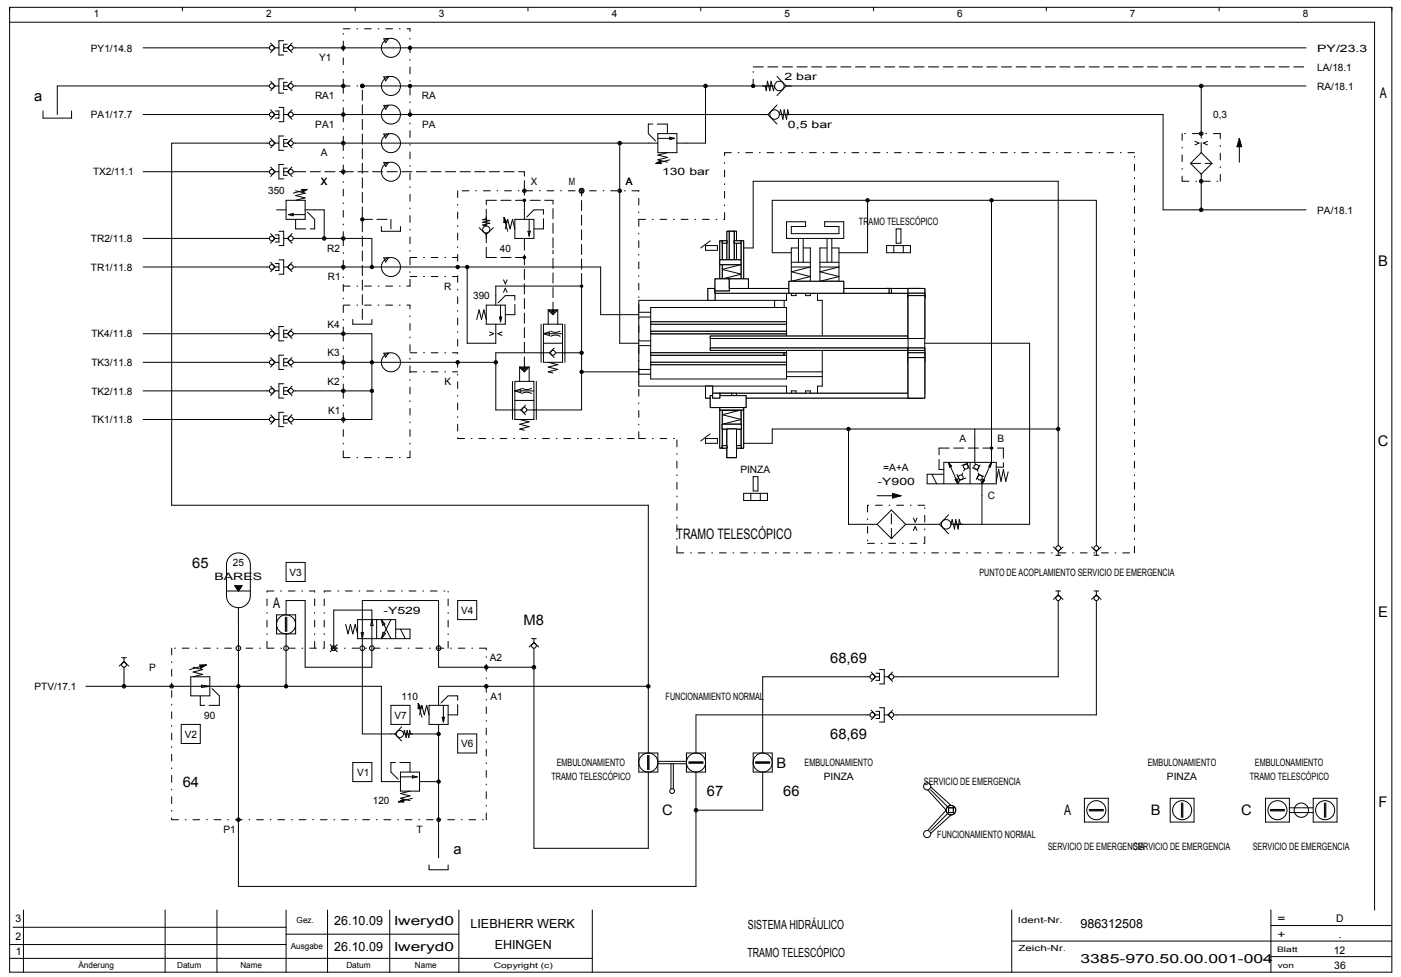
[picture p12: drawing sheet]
<svg xmlns="http://www.w3.org/2000/svg" width="582mm" height="406mm" viewBox="0 0 582 406" stroke-linecap="round" stroke-linejoin="round" font-family="sans-serif">
<g fill="none" stroke="#000" stroke-width=".42">
<path d="M326.7 92.2h8v1.9h-6v3h19.8v-3h-5.9v-1.9h7.9v6.9h-23.8zM331.7 99.1v9.9M333.7 99.1v9.9M343.6 99.1v9.9M345.5 99.1v9.9M295.1 100.1l-4 2.9M300 110h7.9l-7.9 2 7.9 1.9-7.9 2M300 108h7.9M303 100.1h-3v15.8M303 108v-11.9h2v11.9M305 100.1h2.9v15.8h-7.9M328.7 111h7.9l-7.9 1.9 7.9 2-7.9 2"/>
<path d="M328.7 109h7.9M331.7 103h-3v13.9M333.7 103h2.9v13.9h-7.9M340.6 111h7.9l-7.9 1.9 7.9 2-7.9 2M340.6 109h7.9M343.6 103h-3v13.9M345.5 103h3v13.9h-7.9M368.3 119.9h2M377.2 119.9v43.5M384.2 119.9v43.5M265.4 131.8h4.9M265.4 129.8h4.9"/>
<path d="M270.3 138.7h56.4M270.3 137.7h56.4M321.8 124.8v3M325.7 124.8v3M326.7 121.9v2.9h-61.3v35.7h61.3v2.9M326.7 139.7v-11.9h-56.4v29.7h56.4v-5.9M328.7 121.9v.9h2v-.9M334.7 121.9v.9h1.9v-.9M339.6 121.9v2.9h2v14.9M368.3 121.9h13.9M265.4 155.5h4.9M265.4 153.5h4.9"/>
<path d="M265.4 143.6h4.9M265.4 141.7h4.9M270.3 147.6h56.4M270.3 146.6h56.4M295.1 140.7v3.9M325.7 146.6v1M326.7 145.6v5M326.7 156.5h14.9M326.7 154.5h14.9M341.6 145.6v14.9h-2v2.9M293.1 164.4l14.8 1M297 163.4h8.9"/>
<path d="M300 178.3h7.9M302 178.3v11.9h3.9v-11.9M303 178.3v11.9M305 178.3v11.9M307.9 170.4h-7.9v15.8h3M307.9 170.4l-7.9 1.9 7.9 2-7.9 2h7.9M307.9 170.4v15.8M328.7 163.4v-1h2v2h2v-1M334.7 163.4v-1h1.9v1M335.6 163.4v1h2v-1M295.1 180.3l-4 2.9M305 186.2h3.9"/>
<path d="M118.8 233.7h8v7.9h-8zM94.1 245.6h9.9M97.6 243.4h2.9l-1.5 2.2zM99 244.3l.1-.2-.1 .5-.4-.6h.8l-.4 .9-.7-1.1h1.4l-.7 1.4-1.1-1.6h2.2l-1.1 1.8M99 252.5v5M104 247.5a5 5 0 0 1-4.9 5 5 5 0 0 1-5-4.9v-12.9a5 5 0 0 1 4.9-4.9 5 5 0 0 1 5 4.9v12.9M114.9 255.5h7.9v7.9h-7.9zM118.5 256.5v5.9M118.8 256.5v5.9M119.1 256.5v5.9M143.6 259.5l1 3.9 1-3.9 1 3.9 1-3.9 .9 3.9M150.5 257.5v7.9"/>
<path d="M154.5 257.5v7.9M154.5 257.5l.5 2.5h-1zM156.5 257.5v7.9M158.4 257.5l4 7.9M158.4 257.5l1.5 1.9-1 .5zM162.4 257.5l-4 7.9M190.1 249.6h7.9v7.9h-7.9zM437.6 249.1l2-1.9 2 1.9M438.6 245.6h2M439.6 245.6v2M453.5 249.1l1.9-1.9 2 1.9M454.4 245.6h2"/>
<path d="M455.4 245.6v2M80.2 277.3l4 1-4 1 4 1-4 .9M83 276.3h2.7l-2.3 1.5zM85.7 276.3l-7 2M85.7 276.3l-2.5 .3 .3 .9 1.4-1-1.4 .3 .1 .4 .7-.5M137.2 267.9l2.9 2.9M140.1 267.9l-2.9 2.9M150 262.9h1l-.5 2.5zM159.1 262.7l1.1 .5-1.8 2.2zM164.4 261.4h5.9v4h-21.8v-7.9h15.9v7.9M166.4 261.4l1.9 4M361.9 279.3l1.9 1.9-1.9 2"/>
<path d="M363.9 279.8h1.5v2.9h-1.5M365.4 278.3h1.9v5.9h-1.9M370.8 279.3l-1.9 1.9M75.3 285.2h15.8M79.2 281.2h8v8h-8zM83.7 284.7l3.5 .5-3.5 .5zM162.4 293.1h7.9v7.9h-7.9zM173.7 292.3l1.1 1.9-1.1 .3zM173.7 292.3l1.6 5.8M173.7 292.3l.9 1.8-.8 .2 .1-1.3 .4 1-.3 .1v-.6M174.3 297.1l1-4 1 4 .9-4 1 4M178.2 293.1h8v7.9h-8z"/>
<path d="M182.2 289.2v3.9M183.7 298.1h1l-.5 2zM184.2 293.1v7M360.4 281.2h1M360.4 297.1h1M361.9 295.1l1.9 2-1.9 2M363.4 281.2h2M363.4 297.1h2M363.9 295.6h1.5v3h-1.5M365.4 294.1h1.9v6h-1.9M367.3 281.2h1.6M367.3 297.1h1.6"/>
<path d="M368.9 281.2l1.9 2M368.9 297.1l1.9 2M370.8 295.1l-1.9 2M371.3 281.2h1M371.3 297.1h1M75.3 301h7.9v8h-7.9zM146.6 316.9h7.9v7.9h-7.9zM162.4 305h1.6M164 305l2.9 3M166.9 302l-2.9 3M170.6 305l-.4-1.5-.4 3-.7-3-.4 3-.7-3-.4 1.5h3.7M182.2 301v4"/>
<path d="M190.1 305h7.9v7.9h-7.9zM162.4 324.8h4M165.6 333.3l1.8-1.1 .3 1.1zM166.4 320.8h7.9v8h-7.9zM166.4 322.8h6.9M166.7 333h.7l-.1-.3-1.1 .4 1.4 .1-.2-.8-1.8 .9M170.3 328.8l-3.9 1 3.9 .9-3.9 1 3.9 1M171.3 322.3l2 .5-2 .5zM171.3 331.7l-5.7 1.6M174.3 324.8h3.9"/>
<circle cx="118.8" cy="259.5" r="4"/>
<circle cx="439.6" cy="248.6" r=".99"/>
<circle cx="455.4" cy="248.6" r=".99"/>
<circle cx="99" cy="269.4" r=".99"/>
<circle cx="118.8" cy="269.4" r=".99"/>
<circle cx="138.6" cy="269.4" r=".99"/>
<circle cx="150.5" cy="269.4" r=".99"/>
<circle cx="154.5" cy="269.4" r=".99"/>
<circle cx="182.2" cy="269.4" r=".99"/>
<circle cx="99" cy="285.2" r=".69"/>
<circle cx="99" cy="285.2" r=".5"/>
<circle cx="99" cy="285.2" r=".2"/>
<circle cx="118.8" cy="285.2" r=".5"/>
<circle cx="118.8" cy="285.2" r=".69"/>
<circle cx="118.8" cy="285.2" r=".2"/>
<circle cx="362.4" cy="297.1" r=".99"/>
<circle cx="362.4" cy="281.2" r=".99"/>
<circle cx="370.3" cy="297.1" r=".99"/>
<circle cx="370.3" cy="281.2" r=".99"/>
<circle cx="166.1" cy="305" r="1.49"/>
<circle cx="182.2" cy="305" r=".5"/>
<circle cx="182.2" cy="305" r=".69"/>
<circle cx="182.2" cy="305" r=".2"/>
<circle cx="182.2" cy="324.8" r=".5"/>
<circle cx="182.2" cy="324.8" r=".69"/>
<circle cx="182.2" cy="324.8" r=".2"/>
</g>
<path d="M71.3 269.4v71.2M202 269.4h-130.7M71.3 340.6h130.7M202 340.6v-71.2" fill="none" stroke="#000" stroke-width=".42" stroke-dasharray="2.8 2.8 .4 2.8"/>
<path d="M270.3 146.6h55.4v1h-55.4z" fill-rule="evenodd" fill="#fff" stroke="#000" stroke-width=".42"/>
<path d="M325.7 146.6h1v1h-1z" fill="none" stroke="#000" stroke-width=".42"/>
<path d="M325.7 146.6h1v1h-1z" fill-rule="evenodd" fill="#fff" stroke="#000" stroke-width=".42"/>
<path d="M295.1 139.7h82.1v1h-82.1z" fill="none" stroke="#000" stroke-width=".42"/>
<path d="M295.1 139.7h82.1v1h-82.1z" fill-rule="evenodd" fill="#fff" stroke="#000" stroke-width=".42"/>
<path d="M295.1 144.6h82.1v1h-82.1z" fill="none" stroke="#000" stroke-width=".42"/>
<path d="M295.1 144.6h82.1v1h-82.1z" fill-rule="evenodd" fill="#fff" stroke="#000" stroke-width=".42"/>
<path d="M377.2 145.6h7v5h-7z" fill="none" stroke="#000" stroke-width=".42"/>
<path d="M377.2 145.6h7v5h-7z" fill-rule="evenodd" fill="#fff" stroke="#000" stroke-width=".42"/>
<path d="M377.2 144.6h7v1h-7z" fill="none" stroke="#000" stroke-width=".42"/>
<path d="M377.2 144.6h7v1h-7z" fill-rule="evenodd" fill="#fff" stroke="#000" stroke-width=".42"/>
<path d="M270.3 137.7h56.4v1h-56.4z" fill="none" stroke="#000" stroke-width=".42"/>
<path d="M270.3 137.7h56.4v1h-56.4z" fill-rule="evenodd" fill="#fff" stroke="#000" stroke-width=".42"/>
<path d="M293.1 160.5h3v4.9h-3z" fill="none" stroke="#000" stroke-width=".42"/>
<path d="M293.1 160.5h3v4.9h-3z" fill-rule="evenodd" fill="#fff" stroke="#000" stroke-width=".42"/>
<path d="M270.3 133.7h56.4v1h-56.4z" fill="none" stroke="#000" stroke-width=".42"/>
<path d="M270.3 133.7h56.4v1h-56.4z" fill-rule="evenodd" fill="#fff" stroke="#000" stroke-width=".42"/>
<path d="M270.3 150.6h56.4v1h-56.4z" fill="none" stroke="#000" stroke-width=".42"/>
<path d="M270.3 150.6h56.4v1h-56.4z" fill-rule="evenodd" fill="#fff" stroke="#000" stroke-width=".42"/>
<path d="M370.3 119.9h11.9v2h-11.9z" fill="none" stroke="#000" stroke-width=".42"/>
<path d="M370.3 119.9h11.9v2h-11.9z" fill-rule="evenodd" fill="#fff" stroke="#000" stroke-width=".42"/>
<path d="M377.2 119.9h7v3.9h-7z" fill="none" stroke="#000" stroke-width=".42"/>
<path d="M377.2 119.9h7v3.9h-7z" fill-rule="evenodd" fill="#fff" stroke="#000" stroke-width=".42"/>
<path d="M368.3 119.9h2v2h-2z" fill="none" stroke="#000" stroke-width=".42"/>
<path d="M368.3 119.9h2v2h-2z" fill-rule="evenodd" fill="#fff" stroke="#000" stroke-width=".42"/>
<path d="M377.2 121.9h7v1.9h-7z" fill="none" stroke="#000" stroke-width=".42"/>
<path d="M377.2 121.9h7v1.9h-7z" fill-rule="evenodd" fill="#fff" stroke="#000" stroke-width=".42"/>
<path d="M377.2 122.8h7v17.9h-7z" fill="none" stroke="#000" stroke-width=".42"/>
<path d="M377.2 122.8h7v17.9h-7z" fill-rule="evenodd" fill="#fff" stroke="#000" stroke-width=".42"/>
<path d="M299 163.4h5v2h-5z" fill="none" stroke="#000" stroke-width=".42"/>
<path d="M299 163.4h5v2h-5z" fill-rule="evenodd" fill="#fff" stroke="#000" stroke-width=".42"/>
<path d="M305.9 163.4h77.3v2h-77.3z" fill="none" stroke="#000" stroke-width=".42"/>
<path d="M305.9 163.4h77.3v2h-77.3z" fill-rule="evenodd" fill="#fff" stroke="#000" stroke-width=".42"/>
<path d="M304 163.4h1.9v2h-1.9z" fill="none" stroke="#000" stroke-width=".42"/>
<path d="M304 163.4h1.9v2h-1.9z" fill-rule="evenodd" fill="#fff" stroke="#000" stroke-width=".42"/>
<path d="M295.1 164.4h14.8v5h-14.8z" fill="none" stroke="#000" stroke-width=".42"/>
<path d="M295.1 164.4h14.8v5h-14.8z" fill-rule="evenodd" fill="#fff" stroke="#000" stroke-width=".42"/>
<path d="M296.1 163.4h2.9v2h-2.9z" fill="none" stroke="#000" stroke-width=".42"/>
<path d="M296.1 163.4h2.9v2h-2.9z" fill-rule="evenodd" fill="#fff" stroke="#000" stroke-width=".42"/>
<path d="M377.2 148.6h7v16.8h-7z" fill="none" stroke="#000" stroke-width=".42"/>
<path d="M377.2 148.6h7v16.8h-7z" fill-rule="evenodd" fill="#fff" stroke="#000" stroke-width=".42"/>
<path d="M377.2 146.6h7v2h-7z" fill="none" stroke="#000" stroke-width=".42"/>
<path d="M377.2 146.6h7v2h-7z" fill-rule="evenodd" fill="#fff" stroke="#000" stroke-width=".42"/>
<path d="M299 100.1h1v15.8h-1z" fill="none" stroke="#000" stroke-width=".42"/>
<path d="M299 100.1h1v15.8h-1z" fill-rule="evenodd" fill="#fff" stroke="#000" stroke-width=".42"/>
<path d="M305 96.1h.9v11.9h-.9z" fill="none" stroke="#000" stroke-width=".42"/>
<path d="M305 96.1h.9v11.9h-.9z" fill-rule="evenodd" fill="#fff" stroke="#000" stroke-width=".42"/>
<path d="M302 96.1h1v11.9h-1z" fill="none" stroke="#000" stroke-width=".42"/>
<path d="M302 96.1h1v11.9h-1z" fill-rule="evenodd" fill="#fff" stroke="#000" stroke-width=".42"/>
<path d="M303 96.1h2v11.9h-2z" fill="none" stroke="#000" stroke-width=".42"/>
<path d="M303 96.1h2v11.9h-2z" fill-rule="evenodd" fill="#fff" stroke="#000" stroke-width=".42"/>
<path d="M305 100.1h2.9v1h-2.9z" fill="none" stroke="#000" stroke-width=".42"/>
<path d="M305 100.1h2.9v1h-2.9z" fill-rule="evenodd" fill="#fff" stroke="#000" stroke-width=".42"/>
<path d="M300 100.1h2v1h-2z" fill="none" stroke="#000" stroke-width=".42"/>
<path d="M300 100.1h2v1h-2z" fill-rule="evenodd" fill="#fff" stroke="#000" stroke-width=".42"/>
<path d="M299 108h8.9v2h-8.9z" fill="none" stroke="#000" stroke-width=".42"/>
<path d="M299 108h8.9v2h-8.9z" fill-rule="evenodd" fill="#fff" stroke="#000" stroke-width=".42"/>
<path d="M307.9 100.1h1v15.8h-1z" fill="none" stroke="#000" stroke-width=".42"/>
<path d="M307.9 100.1h1v15.8h-1z" fill-rule="evenodd" fill="#fff" stroke="#000" stroke-width=".42"/>
<path d="M294.1 119.9h2.9v4.9h-2.9z" fill="none" stroke="#000" stroke-width=".42"/>
<path d="M294.1 119.9h2.9v4.9h-2.9z" fill-rule="evenodd" fill="#fff" stroke="#000" stroke-width=".42"/>
<path d="M297 119.9h72.3v2h-72.3z" fill="none" stroke="#000" stroke-width=".42"/>
<path d="M297 119.9h72.3v2h-72.3z" fill-rule="evenodd" fill="#fff" stroke="#000" stroke-width=".42"/>
<path d="M297 115.9h6v5h-6z" fill="none" stroke="#000" stroke-width=".42"/>
<path d="M297 115.9h6v5h-6z" fill-rule="evenodd" fill="#fff" stroke="#000" stroke-width=".42"/>
<path d="M293.1 102.1h4.9v1.9h-4.9zM303 115.9h7.9v4h-7.9z" fill="none" stroke="#000" stroke-width=".42"/>
<path d="M303 115.9h7.9v4h-7.9z" fill-rule="evenodd" fill="#fff" stroke="#000" stroke-width=".42"/>
<path d="M299 170.4h9.9" fill="none" stroke="#000" stroke-width=".42"/>
<path d="M299 170.4h9.9z" fill-rule="evenodd" fill="#fff" stroke="#000" stroke-width=".42"/>
<path d="M307.9 170.4h1v15.8h-1z" fill="none" stroke="#000" stroke-width=".42"/>
<path d="M307.9 170.4h1v15.8h-1z" fill-rule="evenodd" fill="#fff" stroke="#000" stroke-width=".42"/>
<path d="M299 170.4h1v15.8h-1z" fill="none" stroke="#000" stroke-width=".42"/>
<path d="M299 170.4h1v15.8h-1z" fill-rule="evenodd" fill="#fff" stroke="#000" stroke-width=".42"/>
<path d="M300 176.3h7.9v2h-7.9z" fill="none" stroke="#000" stroke-width=".42"/>
<path d="M300 176.3h7.9v2h-7.9z" fill-rule="evenodd" fill="#fff" stroke="#000" stroke-width=".42"/>
<path d="M302 178.3h3.9v11.9h-3.9z" fill="none" stroke="#000" stroke-width=".42"/>
<path d="M302 178.3h3.9v11.9h-3.9z" fill-rule="evenodd" fill="#fff" stroke="#000" stroke-width=".42"/>
<path d="M300 185.2h2v1h-2z" fill="none" stroke="#000" stroke-width=".42"/>
<path d="M300 185.2h2v1h-2z" fill-rule="evenodd" fill="#fff" stroke="#000" stroke-width=".42"/>
<path d="M305.9 185.2h2v1h-2z" fill="none" stroke="#000" stroke-width=".42"/>
<path d="M305.9 185.2h2v1h-2z" fill-rule="evenodd" fill="#fff" stroke="#000" stroke-width=".42"/>
<path d="M299 169.4h9.9v1h-9.9zM293.1 182.2h4.9v2h-4.9z" fill="none" stroke="#000" stroke-width=".42"/>
<path d="M299 169.4h9.9v1h-9.9z" fill-rule="evenodd" fill="#fff" stroke="#000" stroke-width=".42"/>
<path d="M327.7 116.9h22.8v5h-22.8z" fill="none" stroke="#000" stroke-width=".42"/>
<path d="M327.7 116.9h22.8v5h-22.8z" fill-rule="evenodd" fill="#fff" stroke="#000" stroke-width=".42"/>
<g fill="none" stroke="#000" stroke-width=".42">
<path d="M4 3.1h574.2v400.9h-574.2zM4 9.2h567v369M59.4 19.9h52.5M75.8 3.1v1.4M112.4 17.9l1.9 2M114.3 19.9h1.6M114.3 19.9l-1.9 2M117.8 16.9h-1.9v6h1.9M117.8 19.9h2M119.3 18.4h-1.5v3h1.5M121.3 17.9l-1.9 2 1.9 2M121.8 19.9h420.8"/>
<path d="M147.6 3.1v1.4M159.4 16.1l2-.1-1.2 1.8zM219.3 3.1v1.4M291.1 3.1v1.4M362.9 3.1v1.4M434.6 3.1v1.4M506.4 3.1v1.4M111.9 35.7h-88.1v11.9M112.4 33.7l1.9 2M114.3 35.7h1.6M114.3 35.7l-1.9 2M117.8 32.8h-1.9v5.9h1.9"/>
<path d="M117.8 35.7h2M119.3 34.2h-1.5v3h1.5M121.3 33.7l-1.9 2 1.9 2M121.8 35.7h20.8M150.5 35.7h171.3l-.5 2-1-4-.5 4-1-4-.5 4-.5-2M159.4 31.9h2l-1.2 1.7zM293.1 35.7v23.8h-11.9M322.8 31.8l3.7 3.9M326.5 35.7h216.1M326.5 35.7l-3.7 4M499 35.7v19.8M17.9 46.1v3h11.8v-3"/>
<path d="M59.4 47.6h52.5M111.9 59.5h-40.6v150.5h198v102.9M112.4 57.5l1.9 2M112.4 45.6l1.9 2-1.9 2M113.9 47.6h2M114.3 59.5h1.6M114.3 59.5l-1.9 2M114.4 46.1h1.5v3h-1.5M115.9 44.6h1.9v6h-1.9M117.8 56.5h-1.9v6h1.9M117.8 59.5h2M117.8 47.6h1.6"/>
<path d="M119.3 58h-1.5v3h1.5M119.4 47.6l1.9 2M121.3 57.5l-1.9 2 1.9 2M121.3 45.6l-1.9 2M121.8 59.5h151.5M121.8 47.6h197.2M159.4 43.8l2-.1-1.2 1.8zM159.4 55.7l2-.1-1.2 1.8zM257.4 59.5v83.1h8M273.3 55.5h7.9v7.9h-7.9zM273.3 57.5h6.9M278.2 57l2 .5-2 .5z"/>
<path d="M319 47.6l3.8 4M322.8 43.6l-3.8 4M327.7 47.6l-.5-2-.5 4-1-4-.4 4-1-4-.5 2h159.4v39.6h59.4M496.4 58.7l1.7 .8-1.7 .7M501.6 58.7l-1.7 .8 1.7 .7M514.8 57.5l1 3.5h-2zM514.8 57.5l.6 3.3h-1.3l.7-2.2 .2 1.9h-.6l.4-1M514.8 57.5v9.9M59.4 71.4h52.5M112.4 69.4l1.9 2M114.3 71.4h1.6M114.3 71.4l-1.9 1.9"/>
<path d="M117.8 68.4h-1.9v5.9h1.9M117.8 71.4h2M119.3 69.9h-1.5v2.9h1.5M121.3 69.4l-1.9 2 1.9 1.9M121.8 71.4h1M122.8 79.3l4 1-4 1 4 1-4 .9M125.4 78.7h2.2l-1.9 1.1zM127.6 78.7l-5.8 1.6M127.6 78.7l-1.8 .9-.3-.8 1.4 .1-1 .4-.1-.3h.6M159.4 67.6l2-.1-1.2 1.8zM272.5 67.9l1.8-1.1 .4 1.2zM273.6 67.6l.7 .1-.1-.3-1.1 .4h1.4l-.2-.7-1.8 .8"/>
<path d="M277.2 63.4l-3.9 1 3.9 1-3.9 1 3.9 1M278.2 66.4l-5.7 1.5M494.5 67.9l4.5-4.5 4.5 4.5-4.5 4.5zM499 75.3v11.9M59.4 99.1h52.5M112.4 97.1l1.9 2-1.9 2M113.9 99.1h2M114.4 97.6h1.5v3h-1.5M114.9 87.2h3.9M115.9 96.1h1.9v6h-1.9M117.8 99.1h1.6M118.8 83.2h8v8h-8z"/>
<path d="M119.4 99.1l1.9 2M119.8 89.2h7M119.8 89.2l2-.5v1zM121.3 97.1l-1.9 2M121.8 99.1h32.7v11.9M126.8 87.2h7.9v11.9M158.4 94.1v2h8v-2M199 94.6l3 2.8M202 90.2v3.7l-1.5-.4 3-.7-3-.4 3-.7-3-.4 1.5-.4M202 97.4v1.7M205 94.6l-3 2.8M209.4 90.4l1.1 1.8-1.2 .3z"/>
<path d="M209.4 90.4l1.5 5.7M209.4 90.4l.8 1.8-.7 .2v-1.4l.4 1.1-.3 .1 .1-.7M209.9 95.1l1-3.9 1 3.9 1-3.9 1 3.9M213.9 91.2h7.9v7.9h-7.9zM217.8 87.2v4M217.8 99.1v3.9M219.3 96.1h1l-.5 2zM219.8 91.2v6.9M360.4 83.2v21.8h-11.9M372.3 95.1h2v6h-2zM411.9 83.2v108.9M59.4 111h52.5"/>
<path d="M112.4 109l1.9 2-1.9 1.9M113.9 111h2M114.4 109.5h1.5v2.9h-1.5M115.9 108h1.9v5.9h-1.9M117.8 111h1.6M119.4 111l1.9 1.9M121.3 109l-1.9 2M121.8 111h127.7v19.8h15.9M159.4 107.2l2-.1-1.2 1.8zM194.1 111v31.6h11.9v-7.9M209.2 116.3l.7 1.7 .8-1.7M308.9 103h4v-27.7h126.7v151.5"/>
<path d="M328.7 105h-7.9v-21.8h134.6v143.6M368.3 102.1h9.9v2.9h-9.9zM371.3 102.1v2.9M375.3 102.1v2.9M59.4 138.7h52.5M112.4 136.7l1.9 2M114.3 138.7h1.6M114.3 138.7l-1.9 2M117.8 138.7h2M117.8 135.7h-1.9v6h1.9M119.3 137.2h-1.5v3h1.5M121.3 136.7l-1.9 2 1.9 2"/>
<path d="M121.8 138.7h32.7v35.6h-32.7M146.6 132.7v2h7.9v-2M198 132.7l1-3.9 1 3.9 1-3.9 1 3.9M202 126.8h7.9v7.9h-7.9zM203.4 137.9l1.7 .8-1.7 .7M206 126.8v-7.9h35.6v51.5h-22.8M207.4 131.8h1l-.5 1.9zM207.9 126.8v6.9M208.6 137.9l-1.7 .8 1.7 .7M209.2 121.5l.7-1.7 .8 1.7M224.8 134.7v15.9M225.8 134.7h7.9v15.9h-7.9z"/>
<path d="M225.8 138.7h7.9M225.8 138.7l2.4-.8v1.6zM227.7 128.8h4M227.7 128.8l2 2 2-2M227.7 128.8v5.9M228.2 128.8l1.5 1.5 1.6-1.5M228.7 137.6l2.3 .5 1.7-.5M228.7 139.8l2.3-.6 1.7 .6M228.8 128.9l.9 .9M229.4 128.8l.3 .5M230.2 128.8l-.5 .4M230.6 128.9l-.9 .8"/>
<path d="M231.7 128.8v5.9M234.7 134.7v15.9M59.4 150.6h52.5M112.4 148.6l1.9 2M114.3 150.6h1.6M114.3 150.6l-1.9 1.9M117.8 150.6h2M117.8 147.6h-1.9v5.9h1.9M117.8 159.5h-1.9v5.9h1.9M119.3 149.1h-1.5v2.9h1.5M121.3 148.6l-1.9 2 1.9 1.9M121.8 150.6h84.2"/>
<path d="M159.4 146.8l2-.1-1.2 1.8zM212.9 158.5v15.8M213.9 158.5h7.9v15.8h-7.9zM215.9 152.5h3.9M215.9 152.5l1.9 2 2-2M215.9 152.5v6M216.4 152.5l1.4 1.5 1.6-1.5M216.9 152.6l.9 .9M217.5 152.5l.3 .5M218.3 152.5l-.5 .4M218.7 152.6l-.9 .8M219.8 152.5v6"/>
<path d="M222.8 158.5v15.8M225.8 142.6h7.9M227.7 150.6l4 1-4 .9 4 1-4 1 2 .5M228.2 146.6h-22.2v23.8h10.4M228.2 146.6l2 2M230.2 144.6l-2 2M230.7 146.6h10.9M241.6 154.5h23.8M384.2 142.6h43.5v75.3h-32.6l.4-2 1 4 .5-4 1 4 .5-4 .5 2M59.4 174.3h52.5M59.4 162.4h52.5M112.4 160.5l1.9 1.9"/>
<path d="M112.4 172.3l1.9 2M114.3 174.3h1.6M114.3 162.4h1.6M114.3 162.4l-1.9 2M114.3 174.3l-1.9 2M117.8 174.3h2M117.8 162.4h2M117.8 171.4h-1.9v5.9h1.9M119.3 161h-1.5v2.9h1.5M119.3 172.8h-1.5v3h1.5M121.3 160.5l-1.9 1.9 1.9 2M121.3 172.3l-1.9 2 1.9 2"/>
<path d="M121.8 162.4h32.7M213.9 162.4h7.9M213.9 162.4l2.5-.8v1.6zM213.9 166.4h7.9M215.9 174.3l3.9 1-3.9 1 3.9 1-3.9 1 1.9 .5M216.4 170.4l1.9 1.9M216.8 161.3l1.7 .6 2.3-.6M216.8 163.5l1.7-.5 2.3 .5M218.3 168.4l-1.9 2M352.5 178.3v39.6h11.9M405 178.3v13.8l.2 1M439.6 178.3h-118.8v5.9h-11.9"/>
<path d="M312.9 198.1h2v5.9h-2zM387.1 197.1l2 4M392.1 197.1h-6.9v4h28.7v-9h-21.8v9M394 192.2l.5 1.9 .8-.4M394.1 192.1l3.9 9-1.2-1.7M394.1 192.2l1.3 1.6M395.1 193.7l-.8-1 .3 1.3M395.1 193.8h.1M397.4 199.1l.4 1.5-.8-1.3M397.5 197.1l1.1 2.5M397.6 199.1l.4 1.9 .2-.5M397.6 199.1l-.8 .3"/>
<path d="M397.6 199.1l-.8 .2M398.6 199.6l-.3 .6M399.9 196.6l-.4 .9M400.8 194.8l-.4 .9M401.2 198.6l-2.6 1M401.8 192.7l-2.3 .7M401.8 192.7l.9 2.1M402 192.1l-.2 .6M403 192.1v9M404 194.3l2 1M406 195.3l.2 .6M406.4 196.6l.2 .6"/>
<path d="M406.6 197.2l2 .8M406.6 197.2l-1.1 2M407.1 193.2l-1.1 2.1M407.4 199.4l.5 1.6M408.5 199.3l-.4 1.2M408.9 199.4l-.7 1.1M409 199.6l-1.1 1.4M409 199.5l-.7-.3-.4 1.9M411.7 192.7l-.5 1.3M411.7 192.6l-.7 1.3M411.9 192.1l-4 9M411.9 192.1l-1.1 1.7 .6 .3"/>
<path d="M411.9 192.2l-.5 1.9M418.8 196.1l-1 4-1-5-1 5-.9-5-1 5M308.9 205h9.9v3h-9.9zM311.9 205v3M315.8 205v3M364.4 217.9l5.9 5.9 5.9-5.9M364.4 217.9l5.9-6 5.9 6M364.4 206h9.9M370.8 205l3.5 1-3.5 1zM372.3 206l-1-.4v.6l1.9-.2-2.2-.7v1.3l3.3-.6M376.2 217.9h14.1M379.5 215.3l.7 1.7 .7-1.7"/>
<path d="M390.3 217.9l3.8 3.9M394.1 213.9l-3.8 4M398.4 200.1l-.2 .5M407.9 201.1v16.8M379.5 220.5l.7-1.7 .7 1.7M437.6 227.3l2 1.9 2-1.9M438.6 230.8h2M439.6 228.8v2M453.5 227.3l1.9 1.9 2-1.9M454.4 230.8h2M455.4 228.8v2M99 257.5v110.9h190.1v-47.6"/>
<path d="M118.8 255.5v-5.9h8v27.7h27.7v-11.9M150.5 257.5v-7.9h31.7v27.7h39.6M154.5 257.5v-4h-15.9v15.9M439.6 249.6v31.6h-67.3M455.4 249.6v47.5h-83.1M49.5 276.8l2-1.9 2 1.9M50.5 273.3h2M51.5 273.3v2M51.5 277.3v7.9M118.8 263.4v21.8M150.5 265.4v39.6h11.9M219.8 268.9l2-1.9 2 1.9"/>
<path d="M220.8 265.4h2M221.8 265.4v2M221.8 269.4v83.1h47.5v-31.7M35.7 285.2h39.6M91.1 285.2h67.3v39.6h4M269.3 285.2h-87.1v4M360.4 297.1h-71.3v15.8M360.4 281.2h-43.6v31.7M170.3 305h11.9v51.5M265.4 312.9h7.9v7.9h-7.9zM269 313.9v6M269.3 313.9v6"/>
<path d="M269.6 313.9v6M273.3 317.4h11.9M273.3 316.4h11.9M278.7 317.4v10.4M279.7 317.4v10.4M285.2 312.9h7.9v7.9h-7.9zM286.2 317.2h5.9M286.2 316.9h5.9M286.2 316.6h5.9M312.9 312.9h7.9v7.9h-7.9zM313.9 317.2h5.9M313.9 316.9h5.9"/>
<path d="M313.9 316.6h5.9M178.2 324.8h4M316.8 320.8v15.9h-27.7M385.4 328.3l7.7 8.4-7.7 8.4M386.6 328.3l7 6.9M386.6 327l8.5 7.7M393.6 338.2l-7 6.9M394.1 335.7h1.9v2h-1.9zM395.1 338.7l-8.5 7.6M450.5 331.7h9.9v9.9h-9.9zM452.5 336.7h5.9M452.5 336.4h5.9"/>
<path d="M452.5 337h5.9M486.1 331.7h9.9v9.9h-9.9zM490.8 333.7v6M491.1 333.7v6M491.4 333.7v6M525.7 331.7h9.9v9.9h-9.9zM527.7 336.7h6M527.7 336.4h6M527.7 337h6M535.6 337.7h9.9M535.6 335.7h9.9M545.5 331.7h9.9v9.9h-9.9z"/>
<path d="M550.2 333.7v6M550.5 333.7v6M550.8 333.7v6M178.2 359.5v1.9h8v-1.9M9.7 378.2v25.8M68.6 378.2v25.8M90.1 378.2v25.8M118.8 378.2v25.8M136.1 378.2v25.8M161.9 378.2v25.8M190.6 378.2v25.8M246.1 378.2v25.8"/>
<path d="M420.3 378.2v25.8M528 378.2v25.8M4 398.3h242.1M4 392.5h114.8M5.4 385.3h113.4M118.8 388.2h71.8M420.3 391.1h157.9M528 397.5h50.2M528 384.6h50.2"/>
<circle cx="112.9" cy="19.9" r=".99"/>
<circle cx="120.8" cy="19.9" r=".99"/>
<circle cx="142.6" cy="19.9" r=".74"/>
<circle cx="142.6" cy="19.9" r=".37"/>
<circle cx="162.4" cy="19.9" r="4"/>
<circle cx="170.3" cy="19.9" r=".5"/>
<circle cx="170.3" cy="19.9" r=".69"/>
<circle cx="170.3" cy="19.9" r=".2"/>
<circle cx="112.9" cy="35.7" r=".99"/>
<circle cx="120.8" cy="35.7" r=".99"/>
<circle cx="142.6" cy="35.7" r=".37"/>
<circle cx="142.6" cy="35.7" r=".74"/>
<circle cx="150.5" cy="35.7" r=".5"/>
<circle cx="150.5" cy="35.7" r=".37"/>
<circle cx="150.5" cy="35.7" r=".74"/>
<circle cx="150.5" cy="35.7" r=".69"/>
<circle cx="150.5" cy="35.7" r=".2"/>
<circle cx="162.4" cy="35.7" r="4"/>
<circle cx="170.3" cy="35.7" r=".5"/>
<circle cx="170.3" cy="35.7" r=".69"/>
<circle cx="170.3" cy="35.7" r=".2"/>
<circle cx="293.1" cy="35.7" r=".37"/>
<circle cx="293.1" cy="35.7" r=".74"/>
<circle cx="312.9" cy="35.7" r=".69"/>
<circle cx="312.9" cy="35.7" r=".5"/>
<circle cx="312.9" cy="35.7" r=".2"/>
<circle cx="323.8" cy="35.7" r="1.98"/>
<circle cx="499" cy="35.7" r=".74"/>
<circle cx="499" cy="35.7" r=".37"/>
<circle cx="112.9" cy="59.5" r=".99"/>
<circle cx="112.9" cy="47.6" r=".99"/>
<circle cx="120.8" cy="47.6" r=".99"/>
<circle cx="120.8" cy="59.5" r=".99"/>
<circle cx="142.6" cy="47.6" r=".37"/>
<circle cx="142.6" cy="47.6" r=".74"/>
<circle cx="142.6" cy="59.5" r=".74"/>
<circle cx="142.6" cy="59.5" r=".37"/>
<circle cx="162.4" cy="47.6" r="4"/>
<circle cx="162.4" cy="59.5" r="4"/>
<circle cx="170.3" cy="47.6" r=".5"/>
<circle cx="170.3" cy="47.6" r=".69"/>
<circle cx="170.3" cy="47.6" r=".2"/>
<circle cx="257.4" cy="59.5" r=".74"/>
<circle cx="257.4" cy="59.5" r=".37"/>
<circle cx="321.8" cy="47.6" r="1.98"/>
<circle cx="499" cy="55.5" r=".74"/>
<circle cx="499" cy="55.5" r=".37"/>
<circle cx="112.9" cy="71.4" r=".99"/>
<circle cx="120.8" cy="71.4" r=".99"/>
<circle cx="142.6" cy="71.4" r=".74"/>
<circle cx="142.6" cy="71.4" r=".37"/>
<circle cx="162.4" cy="71.4" r="4"/>
<circle cx="217.8" cy="79.3" r=".74"/>
<circle cx="217.8" cy="79.3" r=".37"/>
<circle cx="241.6" cy="79.3" r="1.04"/>
<circle cx="241.6" cy="79.3" r=".74"/>
<circle cx="241.6" cy="79.3" r=".3"/>
<circle cx="257.4" cy="79.3" r=".74"/>
<circle cx="257.4" cy="79.3" r=".37"/>
<circle cx="499" cy="75.3" r=".74"/>
<circle cx="499" cy="75.3" r=".37"/>
<circle cx="112.9" cy="99.1" r=".99"/>
<circle cx="120.8" cy="99.1" r=".99"/>
<circle cx="134.7" cy="99.1" r=".74"/>
<circle cx="134.7" cy="99.1" r=".37"/>
<circle cx="142.6" cy="99.1" r=".74"/>
<circle cx="142.6" cy="99.1" r=".37"/>
<circle cx="150.5" cy="91.2" r=".5"/>
<circle cx="150.5" cy="91.2" r=".69"/>
<circle cx="150.5" cy="91.2" r=".2"/>
<circle cx="202" cy="95.4" r="1.49"/>
<circle cx="217.8" cy="83.2" r=".52"/>
<circle cx="217.8" cy="83.2" r=".37"/>
<circle cx="217.8" cy="83.2" r=".15"/>
<circle cx="360.4" cy="83.2" r=".5"/>
<circle cx="360.4" cy="83.2" r=".69"/>
<circle cx="360.4" cy="83.2" r=".2"/>
<circle cx="411.9" cy="83.2" r=".5"/>
<circle cx="411.9" cy="83.2" r=".69"/>
<circle cx="411.9" cy="83.2" r=".2"/>
<circle cx="499" cy="87.2" r=".74"/>
<circle cx="499" cy="87.2" r=".37"/>
<circle cx="112.9" cy="111" r=".99"/>
<circle cx="120.8" cy="111" r=".99"/>
<circle cx="142.6" cy="111" r=".74"/>
<circle cx="142.6" cy="111" r=".37"/>
<circle cx="154.5" cy="111" r=".5"/>
<circle cx="154.5" cy="111" r=".69"/>
<circle cx="154.5" cy="111" r=".2"/>
<circle cx="162.4" cy="111" r="4"/>
<circle cx="190.1" cy="111" r=".69"/>
<circle cx="190.1" cy="111" r=".5"/>
<circle cx="190.1" cy="111" r=".2"/>
<circle cx="194.1" cy="111" r=".69"/>
<circle cx="194.1" cy="111" r=".5"/>
<circle cx="194.1" cy="111" r=".2"/>
<circle cx="217.8" cy="107" r=".52"/>
<circle cx="217.8" cy="107" r=".37"/>
<circle cx="217.8" cy="107" r=".15"/>
<circle cx="241.6" cy="118.9" r=".52"/>
<circle cx="241.6" cy="118.9" r=".37"/>
<circle cx="241.6" cy="118.9" r=".15"/>
<circle cx="112.9" cy="138.7" r=".99"/>
<circle cx="120.8" cy="138.7" r=".99"/>
<circle cx="142.6" cy="138.7" r=".74"/>
<circle cx="142.6" cy="138.7" r=".37"/>
<circle cx="112.9" cy="150.6" r=".99"/>
<circle cx="120.8" cy="150.6" r=".99"/>
<circle cx="142.6" cy="150.6" r=".37"/>
<circle cx="142.6" cy="150.6" r=".74"/>
<circle cx="154.5" cy="150.6" r=".5"/>
<circle cx="154.5" cy="150.6" r=".69"/>
<circle cx="154.5" cy="150.6" r=".2"/>
<circle cx="162.4" cy="150.6" r="4"/>
<circle cx="190.1" cy="150.6" r=".69"/>
<circle cx="190.1" cy="150.6" r=".5"/>
<circle cx="190.1" cy="150.6" r=".2"/>
<circle cx="206" cy="150.6" r=".69"/>
<circle cx="206" cy="150.6" r=".5"/>
<circle cx="206" cy="150.6" r=".2"/>
<circle cx="229.7" cy="146.6" r=".99"/>
<circle cx="241.6" cy="146.6" r=".5"/>
<circle cx="241.6" cy="154.5" r=".5"/>
<circle cx="241.6" cy="154.5" r=".69"/>
<circle cx="241.6" cy="146.6" r=".69"/>
<circle cx="241.6" cy="154.5" r=".2"/>
<circle cx="241.6" cy="146.6" r=".2"/>
<circle cx="112.9" cy="162.4" r=".99"/>
<circle cx="112.9" cy="174.3" r=".99"/>
<circle cx="120.8" cy="162.4" r=".99"/>
<circle cx="120.8" cy="174.3" r=".99"/>
<circle cx="142.6" cy="174.3" r=".37"/>
<circle cx="142.6" cy="162.4" r=".37"/>
<circle cx="142.6" cy="162.4" r=".74"/>
<circle cx="142.6" cy="174.3" r=".74"/>
<circle cx="154.5" cy="162.4" r=".5"/>
<circle cx="154.5" cy="162.4" r=".69"/>
<circle cx="154.5" cy="162.4" r=".2"/>
<circle cx="217.8" cy="170.4" r=".99"/>
<circle cx="352.5" cy="178.3" r=".69"/>
<circle cx="352.5" cy="178.3" r=".5"/>
<circle cx="352.5" cy="178.3" r=".2"/>
<circle cx="439.6" cy="178.3" r=".69"/>
<circle cx="439.6" cy="178.3" r=".5"/>
<circle cx="439.6" cy="178.3" r=".2"/>
<circle cx="399.1" cy="198.4" r=".99"/>
<circle cx="401.2" cy="193.9" r=".99"/>
<circle cx="405.6" cy="194" r=".99"/>
<circle cx="407.1" cy="198.5" r=".99"/>
<circle cx="411.9" cy="186.2" r=".5"/>
<circle cx="411.9" cy="186.2" r=".3"/>
<circle cx="393.1" cy="217.9" r="1.98"/>
<circle cx="439.6" cy="227.8" r=".99"/>
<circle cx="455.4" cy="227.8" r=".99"/>
<circle cx="51.5" cy="276.3" r=".99"/>
<circle cx="202" cy="277.3" r=".74"/>
<circle cx="202" cy="277.3" r=".37"/>
<circle cx="221.8" cy="268.4" r=".99"/>
<circle cx="221.8" cy="277.3" r=".74"/>
<circle cx="221.8" cy="277.3" r=".37"/>
<circle cx="51.5" cy="285.2" r=".37"/>
<circle cx="51.5" cy="285.2" r=".74"/>
<circle cx="71.3" cy="285.2" r=".37"/>
<circle cx="71.3" cy="285.2" r=".74"/>
<circle cx="202" cy="285.2" r=".74"/>
<circle cx="202" cy="285.2" r=".37"/>
<circle cx="269.3" cy="285.2" r=".74"/>
<circle cx="269.3" cy="285.2" r=".37"/>
<circle cx="269.3" cy="316.9" r="4"/>
<circle cx="289.1" cy="316.9" r="4"/>
<circle cx="316.8" cy="316.9" r="4"/>
<circle cx="279.2" cy="328.8" r=".99"/>
<circle cx="289.1" cy="336.7" r=".74"/>
<circle cx="289.1" cy="336.7" r=".37"/>
<circle cx="385.1" cy="326.8" r="1.49"/>
<circle cx="395" cy="336.7" r="1.98"/>
<circle cx="455.4" cy="336.7" r="4"/>
<circle cx="491.1" cy="336.7" r="4"/>
<circle cx="530.7" cy="336.7" r="4"/>
<circle cx="540.6" cy="336.7" r="2.97"/>
<circle cx="550.5" cy="336.7" r="4"/>
<circle cx="99" cy="340.6" r=".74"/>
<circle cx="99" cy="340.6" r=".37"/>
<circle cx="182.2" cy="340.6" r=".74"/>
<circle cx="182.2" cy="340.6" r=".37"/>
<circle cx="385.1" cy="346.6" r="1.49"/>
</g>
<g fill="none" stroke="#000" stroke-width=".42" stroke-dasharray="4.2 1.8">
<path d="M312.9 27.8h229.7M269.3 51.6v3.9M269.3 55.5l4 4M277.2 51.6h-7.9M277.2 55.5v-3.9M122.8 71.4h19.8M142.6 71.4h75.2M217.8 79.3v-7.9M494.5 67.9h9M499 75.3v-2.9M499 63.4v-7.9M122.8 95.1h7.9"/>
<path d="M122.8 91.2v3.9M130.7 95.1v-3.9M130.7 91.2l-3.9-4M150.5 91.2h11.9M162.4 95.1v-3.9M202 91.2v-8M202 83.2h27.7M217.8 87.2v-7.9M221.8 87.2l-4 4M221.8 95.1h4M225.8 95.1v-7.9M225.8 87.2h-4"/>
<path d="M202 107v-11.9M202 107h15.8M229.7 103v-19.8M241.6 117.9v-38.6M150.5 132.7v-97M209.9 122.8l-3.9 4M209.9 130.8h4M213.9 130.8v-8M213.9 122.8h-4M229.7 129.8v-25.8M217.8 152.5v-49.5M390.1 195.1v-8.9"/>
<path d="M390.1 186.2h26.7M392.1 195.1h-2M416.8 186.2v7.9M416.8 194.1h-2.9M370.3 223.8v-11.9M83.2 293.1v-3.9M91.1 293.1h-7.9M91.1 293.1v-3.9M91.1 289.2l-3.9-4M186.2 289.2l-4 3.9M186.2 297.1h3.9M190.1 297.1v-7.9"/>
<path d="M190.1 289.2h-3.9M162.4 316.9v3.9M170.3 316.9h-7.9M162.4 320.8l4 4M170.3 320.8v-3.9"/>
</g>
<g fill="none" stroke="#000" stroke-width=".42" stroke-dasharray="2.8 2.8 .4 2.8">
<path d="M142.6 12h27.7M142.6 19.9v-7.9M142.6 35.7h7.9M142.6 35.7v-15.8M312.9 35.7v-7.9M142.6 59.5v-11.9M142.6 47.6v-11.9M491.1 55.5v19.8M506.9 55.5h-15.8M142.6 71.4v-11.9M190.1 79.3v102.9M265.4 79.3h-75.3"/>
<path d="M301 63.4h170.3M491.1 75.3h15.8M506.9 75.3v-19.8M142.6 99.1v-27.7M265.4 91.2h35.6M301 91.2v-27.8M142.6 118.9h27.7M142.6 111v-11.9M170.3 118.9v-106.9M170.3 114.9h19.8M170.3 107h19.8M142.6 126.8h27.7"/>
<path d="M142.6 138.7v-27.7M142.6 150.6v-11.9M170.3 154.5h19.8M170.3 146.6h19.8M142.6 174.3v-11.9M142.6 162.4v-11.8M142.6 190.2h27.7M142.6 190.2v-15.9M170.3 190.2v-63.4M190.1 182.2h75.3M265.4 182.2v-102.9M265.4 182.2h15.8"/>
<path d="M360.4 210v15.8M384.2 210h-23.8M281.2 229.8v-47.6M281.2 229.8h190.1M360.4 225.8h23.8M384.2 225.8v-15.8M471.3 229.8v-166.4M110.9 245.6h19.8M134.7 245.6h51.5M110.9 269.4v-23.8M130.7 269.4v-23.8M134.7 269.4v-23.8"/>
<path d="M186.2 269.4v-23.8"/>
</g>
<g font-size="6.1">
<text x="573.2" y="40.9">A</text>
<text x="572.5" y="110.5">B</text>
<text x="572.4" y="185.2">C</text>
<text x="572.5" y="256.2">E</text>
<text x="572.7" y="335.2">F</text>
</g>
<g font-size="6">
<text x="14.2" y="41.9">a</text>
<text x="281.1" y="224">TRAMO TELESCÓPICO</text>
<text x="79.9" y="235.9">65</text>
<text x="113.4" y="252.7">A</text>
<text x="217.5" y="259.7">M8</text>
<text x="344.9" y="275.5">68,69</text>
<text x="344.9" y="307.2">68,69</text>
<text x="322.6" y="319.1">B</text>
<text x="75.9" y="327">64</text>
<text x="293.7" y="331">67</text>
<text x="325.4" y="331">66</text>
<text x="275" y="338.9">C</text>
<text x="442.1" y="338.9">A</text>
<text x="478" y="338.9">B</text>
<text x="515.6" y="338.9">C</text>
<text x="188.4" y="354.7">a</text>
</g>
<g font-size="5.2">
<text x="138.9" y="384.4">26.10.09</text>
<text x="163.8" y="384.4">lweryd0</text>
<text x="195.4" y="385.8">LIEBHERR WERK</text>
<text x="310.7" y="386.1">SISTEMA HIDRÁULICO</text>
<text x="448.8" y="385.8">986312508</text>
<text x="138.9" y="395.1">26.10.09</text>
<text x="163.8" y="395.1">lweryd0</text>
<text x="205.5" y="394.4">EHINGEN</text>
<text x="310.5" y="397.6">TRAMO TELESCÓPICO</text>
<text x="448.8" y="400.2">3385-970.50.00.001-004</text>
</g>
<g font-size="4.4">
<text x="6.4" y="383.3">3</text>
<text x="530.7" y="383.3">=</text>
<text x="555.1" y="383.3">D</text>
<text x="530.7" y="389.8">+</text>
<text x="556" y="389.8">.</text>
<text x="6.4" y="390.5">2</text>
<text x="6.5" y="397">1</text>
<text x="554.1" y="396.3">12</text>
<text x="554.3" y="402.7">36</text>
</g>
<g font-size="4.2">
<text x="38.9" y="7.1">1</text>
<text x="110.6" y="7.1">2</text>
<text x="182.3" y="7.1">3</text>
<text x="254.1" y="7.1">4</text>
<text x="325.8" y="7.1">5</text>
<text x="397.7" y="7.1">6</text>
<text x="469.4" y="7.1">7</text>
<text x="541.2" y="7.1">8</text>
<text x="37.8" y="21.4">PY1/14.8</text>
<text x="547.2" y="21.4">PY/23.3</text>
<text x="132.5" y="25.4">Y1</text>
<text x="547.2" y="29.3">LA/18.1</text>
<text x="325.9" y="33.3">2 bar</text>
<text x="130.9" y="41.2">RA1</text>
<text x="175.2" y="41.2">RA</text>
<text x="547.2" y="37.3">RA/18.1</text>
<text x="37.8" y="49.1">PA1/17.7</text>
<text x="131" y="53.1">PA1</text>
<text x="175.3" y="53.1">PA</text>
<text x="327.3" y="53.1">0,5 bar</text>
<text x="504" y="49.1">0,3</text>
<text x="133.3" y="65">A</text>
<text x="38.7" y="72.9">TX2/11.1</text>
<text x="133.3" y="76.9">X</text>
<text x="220.4" y="76.9">X</text>
<text x="236.3" y="76.9">M</text>
<text x="260" y="76.9">A</text>
<text x="275" y="72.9">130 bar</text>
<text x="111.4" y="80.8">350</text>
<text x="547.2" y="88.7">PA/18.1</text>
<text x="356.8" y="93.7">TRAMO TELESCÓPICO</text>
<text x="37.8" y="100.6">TR2/11.8</text>
<text x="135.9" y="104.6">R2</text>
<text x="207.7" y="104.6">40</text>
<text x="37.8" y="112.5">TR1/11.8</text>
<text x="136.2" y="116.5">R1</text>
<text x="184.6" y="120.4">R</text>
<text x="196.6" y="124.4">390</text>
<text x="136" y="136.3">K4</text>
<text x="38" y="140.2">TK4/11.8</text>
<text x="136" y="148.1">K3</text>
<text x="38" y="152.1">TK3/11.8</text>
<text x="136" y="160">K2</text>
<text x="184.6" y="160">K</text>
<text x="38" y="164">TK2/11.8</text>
<text x="136.3" y="171.9">K1</text>
<text x="38" y="175.9">TK1/11.8</text>
<text x="398.6" y="183.8">A</text>
<text x="414.4" y="183.8">B</text>
<text x="307.6" y="196.6">PINZA</text>
<text x="366.9" y="195.7">=A+A</text>
<text x="364.6" y="201.7">-Y900</text>
<text x="410.4" y="207.5">C</text>
<text x="96.8" y="235.3">25</text>
<text x="120.3" y="239.2">V3</text>
<text x="406.9" y="239.2">PUNTO DE ACOPLAMIENTO SERVICIO DE EMERGENCIA</text>
<text x="89.1" y="241.1">BARES</text>
<text x="159.2" y="255.1">-Y529</text>
<text x="191.6" y="255.1">V4</text>
<text x="203.5" y="274.9">A2</text>
<text x="61.9" y="278.8">P</text>
<text x="14.3" y="286.7">PTV/17.1</text>
<text x="166.8" y="290.7">110</text>
<text x="203.8" y="290.7">A1</text>
<text x="276.5" y="290.7">FUNCIONAMIENTO NORMAL</text>
<text x="84.9" y="298.6">90</text>
<text x="163.9" y="298.6">V7</text>
<text x="76.7" y="306.5">V2</text>
<text x="191.6" y="310.5">V6</text>
<text x="148.3" y="322.4">V1</text>
<text x="231.3" y="318.4">EMBULONAMIENTO</text>
<text x="334.2" y="318.4">EMBULONAMIENTO</text>
<text x="476.8" y="318.4">EMBULONAMIENTO</text>
<text x="521.3" y="318.4">EMBULONAMIENTO</text>
<text x="229.1" y="324.3">TRAMO TELESCÓPICO</text>
<text x="342.2" y="324.3">PINZA</text>
<text x="383.8" y="326.3">SERVICIO DE EMERGENCIA</text>
<text x="484.8" y="324.3">PINZA</text>
<text x="519.2" y="324.3">TRAMO TELESCÓPICO</text>
<text x="154.9" y="334.3">120</text>
<text x="92.8" y="346.1">P1</text>
<text x="173" y="346.1">T</text>
<text x="389.4" y="348.1">FUNCIONAMIENTO NORMAL</text>
<text x="435.3" y="353.1">SERVICIO DE EMERGENCIA</text>
<text x="470.9" y="353.1">SERVICIO DE EMERGENCIA</text>
<text x="520.4" y="353.1">SERVICIO DE EMERGENCIA</text>
</g>
<g font-size="3.5">
<text x="123.2" y="383.7">Gez.</text>
<text x="422.9" y="383.7">Ident-Nr.</text>
<text x="120.8" y="394.5">Ausgabe</text>
<text x="423.1" y="395.2">Zeich-Nr.</text>
<text x="32.6" y="402.4">Änderung</text>
<text x="73.5" y="402.4">Datum</text>
<text x="99.9" y="402.4">Name</text>
<text x="143.9" y="402.4">Datum</text>
<text x="172.4" y="402.4">Name</text>
</g>
<g font-size="3.1">
<text x="530.5" y="395.8">Blatt</text>
<text x="205.1" y="402.3">Copyright (c)</text>
<text x="530.8" y="402.3">von</text>
</g>
</svg>
